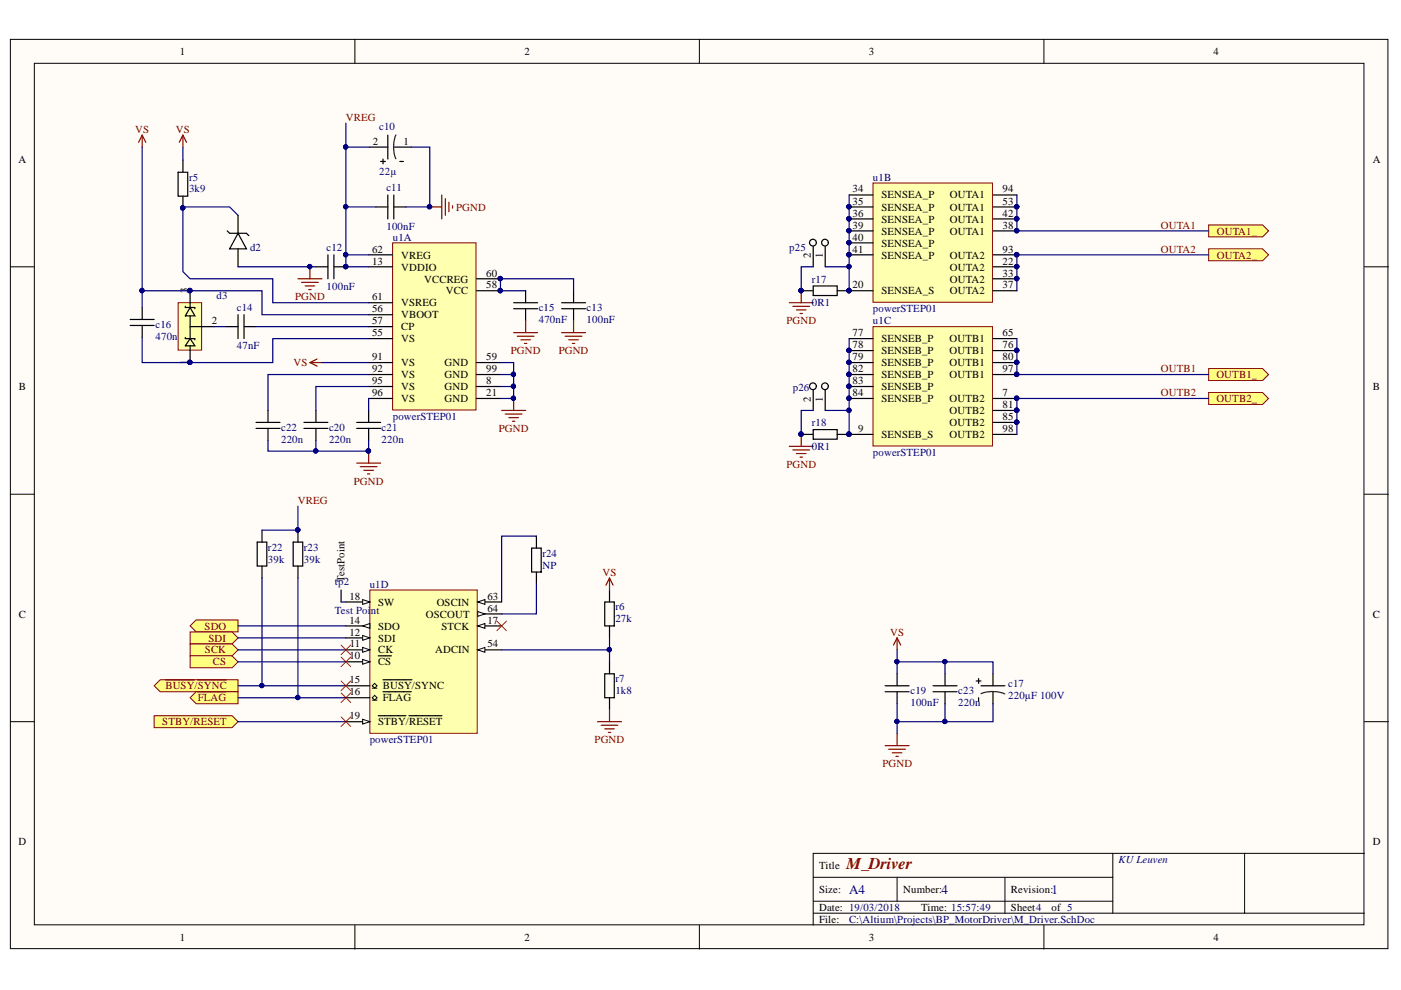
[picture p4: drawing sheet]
<svg xmlns="http://www.w3.org/2000/svg" width="297mm" height="210mm" viewBox="0 0 297 210" stroke-linecap="round" stroke-linejoin="round" font-family="sans-serif">
<g fill="#fffcf8" stroke="#000" stroke-width=".21">
<path d="M2.2 8.3h292.1v192.8h-292.1z"/>
<path d="M7.3 13.4h281.9v182.7h-281.9z"/>
</g>
<g fill="none" stroke="#000" stroke-width=".21">
<path d="M75.2 8.3v5.1M148.3 8.3v5.1M221.3 8.3v5.1M2.2 56.6h5.1M289.3 56.6h5.1M2.2 104.8h5.1M289.3 104.8h5.1M2.2 153h5.1M289.3 153h5.1M75.2 196.2v5M148.3 196.2v5M172.4 186h63.5"/>
<path d="M172.4 193.6h116.9M172.4 191.1h63.5M190.2 186v5.1M213.1 186v7.6M221.3 196.2v5M235.9 180.9v12.7M263.9 180.9h-91.5v15.3M289.3 180.9h-25.4v12.7"/>
</g>
<path d="M83.2 51.5h17.7v35.4h-17.7z" fill="#ffffb0" stroke="#800000" stroke-width=".21"/>
<g fill="none" stroke="#000" stroke-width=".25">
<path d="M78.2 54h5M78.2 56.6h5M101 59.1h5.1M78.2 76.9h5M78.2 79.4h5M78.2 64.2h5M78.2 69.3h5M78.2 66.7h5M78.2 71.8h5M101 76.9h5.1M101 79.4h5.1M101 61.6h5.1"/>
<path d="M78.2 81.9h5M78.2 84.5h5M101 81.9h5.1M101 84.5h5.1"/>
</g>
<g fill="#000080" stroke="#000080" stroke-width=".21">
<circle cx="106.1" cy="59.1" r=".46"/>
<circle cx="106.1" cy="61.6" r=".46"/>
</g>
<path d="M185.1 38.8h25.3v25.3h-25.3z" fill="#ffffb0" stroke="#800000" stroke-width=".21"/>
<g fill="none" stroke="#000" stroke-width=".25">
<path d="M180 49h5.1M180 46.4h5.1M180 43.9h5.1M180 41.3h5.1M180 54h5.1M180 51.5h5.1M210.5 49h5.1M210.5 46.4h5.1M210.5 43.9h5.1M210.5 41.3h5.1M210.5 54h5.1M210.5 56.6h5.1"/>
<path d="M210.5 59.1h5.1M180 61.6h5.1M210.5 61.6h5.1"/>
</g>
<g fill="#000080" stroke="#000080" stroke-width=".21">
<circle cx="215.6" cy="48.9" r=".46"/>
<circle cx="215.5" cy="46.4" r=".47"/>
<circle cx="215.6" cy="43.8" r=".46"/>
<circle cx="215.5" cy="54" r=".47"/>
<circle cx="215.6" cy="56.5" r=".46"/>
<circle cx="215.6" cy="59.1" r=".46"/>
<circle cx="180" cy="43.8" r=".46"/>
<circle cx="180" cy="46.4" r=".46"/>
<circle cx="180" cy="48.9" r=".46"/>
<circle cx="180" cy="51.4" r=".46"/>
<circle cx="180" cy="54" r=".46"/>
</g>
<path d="M185.1 69.3h25.3v25.3h-25.3z" fill="#ffffb0" stroke="#800000" stroke-width=".21"/>
<g fill="none" stroke="#000" stroke-width=".25">
<path d="M27.6 67.7h5.1M27.6 69h5.1M30.1 65.2v2.5M30.1 69v2.5M47.9 69.3h2.6M50.5 66.7v5.1M51.7 69.3h2.6M51.7 66.7v5.1M180 79.4h5.1M180 76.9h5.1M180 74.3h5.1M180 71.8h5.1"/>
<path d="M210.5 79.4h5.1M210.5 76.9h5.1M210.5 74.3h5.1M210.5 71.8h5.1M64.4 89.6h5.1M64.4 90.8h5.1M67 87v2.6M67 90.8v2.6M75.6 89.6h5.1M75.6 90.8h5.1M78.2 87v2.6M78.2 90.8v2.6"/>
<path d="M180 84.5h5.1M180 92.1h5.1M180 81.9h5.1M210.5 84.5h5.1M210.5 87h5.1M210.5 89.6h5.1M210.5 92.1h5.1"/>
</g>
<g fill="#000080" stroke="#000080" stroke-width=".21">
<circle cx="215.5" cy="79.4" r=".47"/>
<circle cx="215.6" cy="76.8" r=".46"/>
<circle cx="215.6" cy="74.3" r=".46"/>
<circle cx="215.6" cy="84.4" r=".46"/>
<circle cx="215.5" cy="87" r=".47"/>
<circle cx="215.6" cy="89.5" r=".46"/>
<circle cx="180" cy="74.3" r=".46"/>
<circle cx="180" cy="76.8" r=".46"/>
<circle cx="180" cy="79.4" r=".46"/>
<circle cx="180" cy="81.9" r=".46"/>
<circle cx="180" cy="84.4" r=".46"/>
<circle cx="108.9" cy="84.4" r=".46"/>
<circle cx="169.8" cy="92.1" r=".46"/>
</g>
<g fill="none" stroke="#800000" stroke-width=".25">
<path d="M30.1 28.7l-.7 1.5M30.1 28.7l.8 1.5M30.1 28.7v2.5M65.7 76.9l1.5 .7M65.7 76.9h2.6M67.2 76.1l-1.5 .8M167.3 64.2h5.1M168.1 64.9h3.6M168.9 65.7h2M169.6 66.5h.5M169.9 61.6v2.6M106.4 87h5"/>
<path d="M107.1 87.8h3.6M107.9 88.5h2M108.6 89.3h.6M108.9 84.5v2.5M167.3 94.6h5.1M168.1 95.4h3.6M168.9 96.2h2M169.6 96.9h.5M169.9 92.1v2.5M190.2 135.2v2.6M190.2 135.2l-.8 1.6M190.2 135.2l.8 1.6"/>
<path d="M187.7 158.1h5M188.4 158.9h3.6M189.2 159.6h2M190.2 155.6v2.5M189.9 160.4h.6"/>
</g>
<path d="M37.8 64.2h4.9v10h-4.9z" fill="#ffffb0" stroke="#800000" stroke-width=".21"/>
<g fill="none" stroke="#000" stroke-width=".25">
<path d="M37.8 36.5h2v5.1h-2zM38.8 34v2.5M78.4 31.2h3.8M80.7 34.2h1M81.2 33.7v1M82.2 28.7v5M83.5 31.2h3.8M84.8 34.2h.7M50.5 49.5l1.7 3.3h-3.5zM50.5 52.8v3.8M67 56.6h2.5M69.5 54v5.1"/>
<path d="M70.8 56.6h2.5M70.8 54v5.1M79.7 43.9h2.5M82.2 41.3v5.1M83.5 43.9h2.5M83.5 41.3v5.1M39.3 71.5v.3h2v.3M39.3 64.9v.3h2v.3M40.3 71.8l1 1.5h-2zM40.3 65.2l1 1.8h-2zM40.3 69.3h5.1M40.3 64.2v1"/>
<path d="M40.3 67v4.8M108.9 65.5h5.1M108.9 64.2h5.1M111.4 61.6v2.6M111.4 65.5v2.5M119.1 65.5h5M119.1 64.2h5M121.6 61.6v2.6M121.6 65.5v2.5M54.3 89.6h5.1M54.3 90.8h5.1M56.8 87v2.6"/>
<path d="M56.8 90.8v2.6M187.7 146.7h5M187.7 145.4h5M190.2 142.9v2.5M190.2 146.7v2.5M197.8 146.7h5.1M197.8 145.4h5.1M200.4 142.9v2.5M200.4 146.7v2.5"/>
</g>
<g fill="none" stroke="#800000" stroke-width=".25">
<path d="M63.2 59.1h5.1M63.9 59.9h3.6M65.7 56.6v2.5M91.1 43.9h2.6M93.7 41.3v5.1M94.4 42.1v3.6M95.2 42.9v2M95.9 43.6v.5M64.7 60.6h2M65.5 61.4h.5M108.9 70.5h5.1M109.7 71.3h3.5"/>
<path d="M110.4 72.1h2.1M111.2 72.8h.5M111.4 68v2.5M119.1 70.5h5M119.8 71.3h3.6M120.6 72.1h2M121.4 72.8h.5M121.6 68v2.5"/>
</g>
<g fill="#000080" stroke="#000080" stroke-width=".21">
<circle cx="65.7" cy="56.5" r=".46"/>
<circle cx="73.3" cy="56.5" r=".46"/>
<circle cx="91.1" cy="43.8" r=".46"/>
</g>
<path d="M83.9 28.6a6.7 6.7 0 0 0 0 5.1" fill="none" stroke="#172721" stroke-width=".25"/>
<path d="M78.4 125.1h22.8v30.4h-22.8z" fill="#ffffb0" stroke="#800000" stroke-width=".21"/>
<path d="M101.3 127.6h5.1" fill="none" stroke="#000" stroke-width=".25"/>
<path d="M101.3 127.6l1.5-.5v1z" fill="#fffcf8"/>
<path d="M101.3 127.6l1.5-.5v1z" fill="none" stroke="#000" stroke-width=".21"/>
<path d="M101.3 130.2h5.1" fill="none" stroke="#000" stroke-width=".25"/>
<path d="M101.3 129.7l1.5 .5-1.5 .5z" fill="#fffcf8"/>
<path d="M101.3 129.7l1.5 .5-1.5 .5z" fill="none" stroke="#000" stroke-width=".21"/>
<path d="M101.3 137.8h5.1" fill="none" stroke="#000" stroke-width=".25"/>
<path d="M101.3 137.8l1.5-.5v1z" fill="#fffcf8"/>
<path d="M101.3 137.8l1.5-.5v1z" fill="none" stroke="#000" stroke-width=".21"/>
<path d="M73.3 127.6h5.1" fill="none" stroke="#000" stroke-width=".25"/>
<path d="M76.9 127.1l1.5 .5-1.5 .5z" fill="#fffcf8"/>
<path d="M76.9 127.1l1.5 .5-1.5 .5z" fill="none" stroke="#000" stroke-width=".21"/>
<path d="M73.3 132.7h5.1" fill="none" stroke="#000" stroke-width=".25"/>
<path d="M76.9 132.7l1.5-.5v1z" fill="#fffcf8"/>
<path d="M76.9 132.7l1.5-.5v1z" fill="none" stroke="#000" stroke-width=".21"/>
<path d="M73.3 135.2h5.1" fill="none" stroke="#000" stroke-width=".25"/>
<path d="M76.9 134.7l1.5 .5-1.5 .6z" fill="#fffcf8"/>
<path d="M76.9 134.7l1.5 .5-1.5 .6z" fill="none" stroke="#000" stroke-width=".21"/>
<path d="M73.3 137.8h5.1" fill="none" stroke="#000" stroke-width=".25"/>
<path d="M76.9 137.3l1.5 .5-1.5 .5z" fill="#fffcf8"/>
<path d="M76.9 137.3l1.5 .5-1.5 .5z" fill="none" stroke="#000" stroke-width=".21"/>
<path d="M73.3 140.3h5.1" fill="none" stroke="#000" stroke-width=".25"/>
<path d="M76.9 139.8l1.5 .5-1.5 .5z" fill="#fffcf8"/>
<path d="M76.9 139.8l1.5 .5-1.5 .5zM78.9 145.4l.5-.5 .5 .5-.5 .5zM78.9 147.9l.5-.5 .5 .5-.5 .5zM78.9 145.9h1M78.9 148.4h1" fill="none" stroke="#000" stroke-width=".21"/>
<path d="M80.2 139.1h2.8M73.3 145.4h5.1M73.3 147.9h5.1M73.3 153h5.1M81.2 144.1h6.1M81.2 146.7h6" fill="none" stroke="#000" stroke-width=".25"/>
<path d="M76.9 152.5l1.5 .5-1.5 .5z" fill="#fffcf8"/>
<path d="M76.9 152.5l1.5 .5-1.5 .5z" fill="none" stroke="#000" stroke-width=".21"/>
<path d="M101.3 132.7h5.1M80.2 151.7h5.9M86.7 151.7h7" fill="none" stroke="#000" stroke-width=".25"/>
<path d="M101.3 132.7l1.5-.5v1z" fill="#fffcf8"/>
<path d="M101.3 132.7l1.5-.5v1z" fill="none" stroke="#000" stroke-width=".21"/>
<path d="M128.2 127.6h2v5.1h-2zM129.2 125.1v2.5M129.2 132.7v2.5M128.2 142.9h2v5h-2zM129.2 140.3v2.6M129.2 147.9v2.6" fill="none" stroke="#000" stroke-width=".25"/>
<path d="M129.2 122.6v2.5M129.2 122.6l-.7 1.5M129.2 122.6l.8 1.5M126.7 153h5.1M127.4 153.8h3.6M128.2 154.5h2M129 155.3h.5M129.2 150.5v2.5" fill="none" stroke="#800000" stroke-width=".25"/>
<g fill="#ffff80" stroke="#800000" stroke-width=".21">
<path d="M256.3 47.7h11.4l1.3 1.3-1.3 1.2h-11.4z" fill-rule="evenodd"/>
<path d="M256.3 52.8h11.4l1.3 1.2-1.3 1.3h-11.4z" fill-rule="evenodd"/>
<path d="M256.3 78.1h11.4l1.3 1.3-1.3 1.3h-11.4z" fill-rule="evenodd"/>
<path d="M256.3 83.2h11.4l1.3 1.3-1.3 1.3h-11.4z" fill-rule="evenodd"/>
<path d="M40.3 132.7l1.3-1.3h8.9v2.6h-8.9z" fill-rule="evenodd"/>
<path d="M40.3 134h8.9l1.3 1.2-1.3 1.3h-8.9z" fill-rule="evenodd"/>
<path d="M40.3 136.5h8.9l1.3 1.3-1.3 1.3h-8.9z" fill-rule="evenodd"/>
<path d="M40.3 139.1h8.9l1.3 1.2-1.3 1.3h-8.9z" fill-rule="evenodd"/>
<path d="M32.7 145.4l1.3-1.3h16.5v2.6h-16.5z" fill-rule="evenodd"/>
</g>
<path d="M35 144.1h6.2M41.8 144.1h6.1" fill="none" stroke="#800000" stroke-width=".25"/>
<path d="M40.3 147.9l1.3-1.2h8.9v2.5h-8.9z" fill-rule="evenodd" fill="#ffff80" stroke="#800000" stroke-width=".21"/>
<path d="M41.9 146.7h6" fill="none" stroke="#800000" stroke-width=".25"/>
<path d="M32.7 151.7h16.5l1.3 1.3-1.3 1.3h-16.5z" fill-rule="evenodd" fill="#ffff80" stroke="#800000" stroke-width=".21"/>
<g fill="none" stroke="#000" stroke-width=".25">
<path d="M172.4 60.6h5.1v2.1h-5.1zM169.9 92.1h2.5M172.4 91.1h5.1v2h-5.1zM172.4 81.9v5.1M175 81.9v5.1M177.5 92.1h2.5M54.5 114.9h2.1v5.1h-2.1zM55.6 112.4v2.5M62.2 114.9h2v5.1h-2zM63.2 112.4v2.5M112.7 116.2h2v5.1h-2zM113.7 113.7v2.5"/>
<path d="M55.6 120v2.6M63.2 120v2.6M72.3 125.1v2.5M113.7 121.3v2.5M207 144.4h1M207.5 143.9v1M207.5 147.9v.8M208 145.4h5.1M210.5 142.9v2.5M210.5 146.7v2.5"/>
</g>
<g fill="#000080" stroke="#000080" stroke-width=".21">
<circle cx="63.1" cy="112.4" r=".46"/>
<circle cx="169.8" cy="92.1" r=".46"/>
<circle cx="78.1" cy="95.6" r=".46"/>
</g>
<path d="M38.8 28.7l-.8 1.5M38.8 28.7l.7 1.5M38.8 28.7v2.5M75.6 98.2h5.1M76.4 99h3.5M77.1 99.7h2.1M78.2 95.7v2.5M77.9 100.5h.5" fill="none" stroke="#800000" stroke-width=".25"/>
<path d="M208 147.1a6.7 6.7 0 0 1 5 0" fill="none" stroke="#172721" stroke-width=".25"/>
<path d="M72.3 139.3l2.1 2M72.3 136.8l2.1 2M74.4 139.3l-2.1 2M74.4 136.8l-2.1 2M105.3 131.7l2.1 2M107.4 131.7l-2.1 2M72.3 144.4l2.1 2M72.3 146.9l2.1 2.1M72.3 152l2.1 2M74.4 144.4l-2.1 2M74.4 146.9l-2.1 2.1M74.4 152l-2.1 2" fill="none" stroke="#f00" stroke-width=".21"/>
<g fill="#fffcf8" stroke="#000" stroke-width=".25">
<circle cx="172.4" cy="81.9" r=".72"/>
<circle cx="174.9" cy="81.9" r=".71"/>
</g>
<path d="M172.4 51.5v5.1M175 51.5v5.1" fill="none" stroke="#000" stroke-width=".25"/>
<g fill="#fffcf8" stroke="#000" stroke-width=".25">
<circle cx="172.4" cy="51.4" r=".72"/>
<circle cx="174.9" cy="51.4" r=".71"/>
</g>
<g fill="none" stroke="#000080" stroke-width=".25">
<path d="M30.1 31.2v30.4M38.8 31.2v2.8M73.3 26.1v17.8M73.3 31.2h5.1M87.3 31.2h3.8v12.7h-5.1M50.5 45.7l-1.8-1.8h-9.7l-.2 .2v13.5l1.5 1.5h17.5v5.1h20.4M50.5 56.6h16.5M73.3 54h4.9M79.7 43.9h-6.4v12.7h4.9M172.4 56.6h-2.5v5M175 56.6h5M180 41.3v20.3"/>
<path d="M215.6 41.3v7.7h40.7M256.3 54h-40.7v7.6M30.1 65.2v-3.6h25.5v5.1h22.6M30.1 71.5v5.4h27.7v-5.1h20.4M45.4 69.3h2.5M54.3 69.3h23.9M68.3 76.9h9.9M78.2 79.4h-21.4v7.6M106.1 76.9h2.8v7.6h-2.8M106.1 79.4h2.8M111.4 61.6h-5.3v-2.5h15.5v2.5M180 71.8v20.3"/>
<path d="M215.6 71.8v7.6h40.7M56.8 93.4v2.3h21.4v-2.3M67 93.4v2.3M78.2 81.9h-11.2v5.1M78.2 84.5v2.5M106.1 81.9h2.8M172.4 87h-2.5v5.1M175 87h5M256.3 84.5h-40.7v7.6M63.2 107.3v5.1h-7.6M113.7 113.7h-7.3v13.9M50.5 137.8h22.8"/>
<path d="M50.5 132.7h22.8M50.5 135.2h22.8M55.6 122.6v22.8M63.2 122.6v25.3M72.3 127.6h1M106.4 137.8h22.8M113.7 123.8v6.4h-7.3M129.2 135.2v5.1M190.2 137.8v5.1M50.5 145.4h22.8M50.5 147.9h22.8M50.5 153h22.8"/>
<path d="M50.5 140.3h22.8M190.2 140.3h10.2M190.2 149.2v3.8M200.4 142.9v-2.6h10.1v2.6M200.4 149.2v3.8h10.1v-3.8M200.4 153h-10.2v2.6"/>
</g>
<g fill="#000080" stroke="#000080" stroke-width=".21">
<circle cx="215.6" cy="74.3" r=".46"/>
<circle cx="215.6" cy="76.8" r=".46"/>
<circle cx="215.5" cy="79.4" r=".47"/>
<circle cx="30.1" cy="61.6" r=".46"/>
<circle cx="106.1" cy="61.6" r=".46"/>
<circle cx="106.1" cy="59.1" r=".46"/>
<circle cx="91.1" cy="43.8" r=".46"/>
<circle cx="129.2" cy="137.7" r=".46"/>
<circle cx="65.7" cy="56.5" r=".46"/>
<circle cx="73.3" cy="56.5" r=".46"/>
<circle cx="73.3" cy="54" r=".46"/>
<circle cx="73.3" cy="43.8" r=".46"/>
<circle cx="73.3" cy="31.2" r=".46"/>
<circle cx="55.5" cy="145.3" r=".46"/>
<circle cx="63.1" cy="112.4" r=".46"/>
<circle cx="63.1" cy="147.9" r=".46"/>
<circle cx="215.6" cy="89.5" r=".46"/>
<circle cx="215.5" cy="87" r=".47"/>
<circle cx="215.6" cy="84.4" r=".46"/>
<circle cx="215.6" cy="59.1" r=".46"/>
<circle cx="215.6" cy="56.5" r=".46"/>
<circle cx="215.5" cy="54" r=".47"/>
<circle cx="215.6" cy="48.9" r=".46"/>
<circle cx="215.5" cy="46.4" r=".47"/>
<circle cx="215.6" cy="43.8" r=".46"/>
<circle cx="180" cy="74.3" r=".46"/>
<circle cx="180" cy="76.8" r=".46"/>
<circle cx="180" cy="79.4" r=".46"/>
<circle cx="180" cy="81.9" r=".46"/>
<circle cx="180" cy="84.4" r=".46"/>
<circle cx="180" cy="87" r=".46"/>
<circle cx="180" cy="43.8" r=".46"/>
<circle cx="180" cy="46.4" r=".46"/>
<circle cx="180" cy="48.9" r=".46"/>
<circle cx="180" cy="51.4" r=".46"/>
<circle cx="180" cy="54" r=".46"/>
<circle cx="180" cy="56.5" r=".46"/>
<circle cx="108.8" cy="79.4" r=".46"/>
<circle cx="108.9" cy="81.9" r=".46"/>
<circle cx="108.9" cy="84.4" r=".46"/>
<circle cx="190.2" cy="140.3" r=".46"/>
<circle cx="200.3" cy="140.3" r=".46"/>
<circle cx="200.3" cy="153" r=".46"/>
<circle cx="190.2" cy="153" r=".46"/>
<circle cx="78.1" cy="95.6" r=".46"/>
<circle cx="66.9" cy="95.6" r=".46"/>
<circle cx="169.8" cy="92.1" r=".46"/>
</g>
<text font-size="4.9" x="49.4" y="48.6">PId201</text>
<g font-size="3.5" fill="#000080">
<text x="37.7" y="43.4">PIr502</text>
<text x="39.5" y="63.5">PId303</text>
<text x="39.5" y="76.2">PId301</text>
</g>
<text font-size="3.5" fill="#800000" x="179.5" y="184.3">M_Driver</text>
<g font-size="2.8" fill="#000080">
<text x="180" y="189.5">A4</text>
<text x="199.6" y="189.5">4</text>
<text x="223" y="189.5">1</text>
</g>
<g font-size="2.3">
<text x="38.1" y="11.7">1</text>
<text x="111.2" y="11.7">2</text>
<text x="184.2" y="11.7">3</text>
<text x="257.3" y="11.7">4</text>
<text x="3.9" y="34.5">A</text>
<text x="79.1" y="30.7">2</text>
<text x="85.6" y="30.7">1</text>
<text x="291" y="34.5">A</text>
<text x="180.8" y="40.8">34</text>
<text x="212.6" y="40.8">94</text>
<text x="180.8" y="43.4">35</text>
<text x="180.8" y="46">36</text>
<text x="186.9" y="42.1">SENSEA_P</text>
<text x="186.9" y="44.7">SENSEA_P</text>
<text x="186.9" y="47.2">SENSEA_P</text>
<text x="201.4" y="47.2">OUTA1</text>
<text x="201.4" y="44.7">OUTA1</text>
<text x="201.4" y="42.1">OUTA1</text>
<text x="212.6" y="46">42</text>
<text x="212.6" y="43.4">53</text>
<text x="78.9" y="53.6">62</text>
<text x="180.8" y="48.5">39</text>
<text x="180.8" y="51">40</text>
<text x="180.8" y="53.6">41</text>
<text x="186.9" y="49.8">SENSEA_P</text>
<text x="186.9" y="52.3">SENSEA_P</text>
<text x="201.4" y="49.8">OUTA1</text>
<text x="212.6" y="48.5">38</text>
<text x="212.6" y="53.6">93</text>
<text x="78.9" y="56.1">13</text>
<text x="85.1" y="54.8">VREG</text>
<text x="85.1" y="57.4">VDDIO</text>
<text x="90" y="59.9">VCCREG</text>
<text x="103.1" y="58.6">60</text>
<text x="171.9" y="54.7" transform="rotate(-90 171.9 54.7)">2</text>
<text x="174.4" y="54.7" transform="rotate(-90 174.4 54.7)">1</text>
<text x="186.9" y="54.8">SENSEA_P</text>
<text x="201.4" y="54.8">OUTA2</text>
<text x="201.4" y="57.4">OUTA2</text>
<text x="201.4" y="59.9">OUTA2</text>
<text x="212.6" y="56.1">22</text>
<text x="212.6" y="58.6">33</text>
<text x="39.8" y="62.2" transform="rotate(-90 39.8 62.2)">3</text>
<text x="78.9" y="63.7">61</text>
<text x="85.1" y="65">VSREG</text>
<text x="94.5" y="62.4">VCC</text>
<text x="103.1" y="61.2">58</text>
<text x="180.8" y="61.2">20</text>
<text x="186.9" y="62.4">SENSEA_S</text>
<text x="201.4" y="62.4">OUTA2</text>
<text x="212.6" y="61.2">37</text>
<text x="44.9" y="68.8">2</text>
<text x="78.9" y="68.8">57</text>
<text x="78.9" y="66.2">56</text>
<text x="78.9" y="71.3">55</text>
<text x="85.1" y="70">CP</text>
<text x="85.1" y="67.5">VBOOT</text>
<text x="180.8" y="71.3">77</text>
<text x="212.6" y="71.3">65</text>
<text x="39.8" y="77.5" transform="rotate(-90 39.8 77.5)">1</text>
<text x="78.9" y="76.4">91</text>
<text x="85.1" y="77.6">VS</text>
<text x="85.1" y="72.6">VS</text>
<text x="94.3" y="77.6">GND</text>
<text x="103.1" y="76.4">59</text>
<text x="180.8" y="73.8">78</text>
<text x="180.8" y="76.4">79</text>
<text x="186.9" y="72.6">SENSEB_P</text>
<text x="186.9" y="75.1">SENSEB_P</text>
<text x="186.9" y="77.6">SENSEB_P</text>
<text x="201.3" y="77.6">OUTB1</text>
<text x="201.3" y="75.1">OUTB1</text>
<text x="201.3" y="72.6">OUTB1</text>
<text x="212.6" y="76.4">80</text>
<text x="212.6" y="73.8">76</text>
<text x="4" y="82.7">B</text>
<text x="78.9" y="81.4">95</text>
<text x="78.9" y="84">96</text>
<text x="78.9" y="78.9">92</text>
<text x="85.1" y="82.7">VS</text>
<text x="85.1" y="80.2">VS</text>
<text x="94.3" y="82.7">GND</text>
<text x="94.3" y="80.2">GND</text>
<text x="103.1" y="81.4">8</text>
<text x="103.1" y="84">21</text>
<text x="103.1" y="78.9">99</text>
<text x="180.8" y="78.9">82</text>
<text x="180.8" y="81.4">83</text>
<text x="180.8" y="84">84</text>
<text x="186.9" y="80.2">SENSEB_P</text>
<text x="186.9" y="82.7">SENSEB_P</text>
<text x="201.3" y="80.2">OUTB1</text>
<text x="212.6" y="78.9">97</text>
<text x="212.6" y="84">7</text>
<text x="291" y="82.7">B</text>
<text x="85.1" y="85.2">VS</text>
<text x="94.3" y="85.2">GND</text>
<text x="171.9" y="85.2" transform="rotate(-90 171.9 85.2)">2</text>
<text x="174.4" y="85.2" transform="rotate(-90 174.4 85.2)">1</text>
<text x="186.9" y="85.2">SENSEB_P</text>
<text x="201.3" y="85.2">OUTB2</text>
<text x="201.3" y="87.8">OUTB2</text>
<text x="212.6" y="86.5">81</text>
<text x="212.6" y="89">85</text>
<text x="182" y="91.6">9</text>
<text x="186.9" y="92.8">SENSEB_S</text>
<text x="201.3" y="90.3">OUTB2</text>
<text x="201.3" y="92.8">OUTB2</text>
<text x="212.6" y="91.6">98</text>
<text x="73.1" y="123.3" transform="rotate(-90 73.1 123.3)">TestPoint</text>
<text x="4" y="130.9">C</text>
<text x="74.1" y="127.1">18</text>
<text x="80.2" y="128.4">SW</text>
<text x="90.3" y="130.9">OSCOUT</text>
<text x="92.6" y="128.4">OSCIN</text>
<text x="103.3" y="127.1">63</text>
<text x="103.3" y="129.7">64</text>
<text x="291" y="130.9">C</text>
<text x="74.1" y="132.2">14</text>
<text x="74.1" y="134.7">12</text>
<text x="74.2" y="137.3">11</text>
<text x="80.2" y="133.5">SDO</text>
<text x="80.2" y="136">SDI</text>
<text x="93.6" y="133.5">STCK</text>
<text x="103.3" y="137.3">54</text>
<text x="103.3" y="132.2">17</text>
<text x="74.1" y="139.8">10</text>
<text x="80.2" y="138.6">CK</text>
<text x="80.2" y="141.1">CS</text>
<text x="92.2" y="138.6">ADCIN</text>
<text x="74.1" y="144.9">15</text>
<text x="74.1" y="147.4">16</text>
<text x="81.2" y="146.2">BUSY/SYNC</text>
<text x="81.2" y="148.7">FLAG</text>
<text x="74.1" y="152.5">19</text>
<text x="80.2" y="153.8">STBY/RESET</text>
<text x="3.9" y="179.2">D</text>
<text x="291" y="179.2">D</text>
<text x="173.7" y="184.3">Title</text>
<text x="173.7" y="189.3">Size:</text>
<text x="191.5" y="189.3">Number:</text>
<text x="214.3" y="189.3">Revision:</text>
<text x="173.7" y="193.1">Date: 19/03/2018</text>
<text x="173.7" y="195.7">File:</text>
<text x="195.3" y="193.1">Time: 15:57:49</text>
<text x="214.3" y="193.1">Sheet4</text>
<text x="223" y="193.1">of 5</text>
<text x="38.1" y="199.5">1</text>
<text x="111.2" y="199.5">2</text>
<text x="184.2" y="199.5">3</text>
<text x="257.3" y="199.5">4</text>
</g>
<g font-size="2.3" fill="#800000">
<text x="28.7" y="28.1">VS</text>
<text x="37.3" y="28.1">VS</text>
<text x="73.3" y="25.6">VREG</text>
<text x="96.7" y="44.7">PGND</text>
<text x="246.1" y="48.5">OUTA1</text>
<text x="246.1" y="53.6">OUTA2</text>
<text x="258" y="49.8">OUTA1_</text>
<text x="258" y="54.8">OUTA2_</text>
<text x="62.6" y="63.7">PGND</text>
<text x="166.7" y="68.8">PGND</text>
<text x="62.2" y="77.6">VS</text>
<text x="108.3" y="75.1">PGND</text>
<text x="118.5" y="75.1">PGND</text>
<text x="246.1" y="78.9">OUTB1</text>
<text x="246.1" y="84">OUTB2</text>
<text x="257.9" y="80.2">OUTB1_</text>
<text x="257.9" y="85.2">OUTB2_</text>
<text x="105.8" y="91.6">PGND</text>
<text x="166.7" y="99.2">PGND</text>
<text x="63.2" y="106.9">VREG</text>
<text x="75" y="102.7">PGND</text>
<text x="127.8" y="122.1">VS</text>
<text x="43.4" y="133.5">SDO</text>
<text x="44.2" y="136">SDI</text>
<text x="188.7" y="134.7">VS</text>
<text x="43.5" y="138.6">SCK</text>
<text x="45.2" y="141.1">CS</text>
<text x="35.1" y="146.2">BUSY/SYNC</text>
<text x="41.9" y="148.7">FLAG</text>
<text x="34.4" y="153.8">STBY/RESET</text>
<text x="126.1" y="157.6">PGND</text>
<text x="187.1" y="162.6">PGND</text>
</g>
<g font-size="2.3" fill="#000080">
<text x="80.4" y="27.5">c10</text>
<text x="40.1" y="38.3">r5</text>
<text x="40.1" y="40.8">3k9</text>
<text x="80.4" y="37">22µ</text>
<text x="81.9" y="40.6">c11</text>
<text x="185.1" y="38.3">u1B</text>
<text x="53" y="53.3">d2</text>
<text x="69.2" y="53.3">c12</text>
<text x="81.9" y="48.7">100nF</text>
<text x="83.3" y="51">u1A</text>
<text x="167.3" y="53.3">p25</text>
<text x="172.2" y="59.9">r17</text>
<text x="45.9" y="63.4">d3</text>
<text x="50.2" y="66">c14</text>
<text x="69.2" y="61.4">100nF</text>
<text x="114.2" y="66">c15</text>
<text x="124.4" y="66">c13</text>
<text x="172.2" y="65">0R1</text>
<text x="33" y="69.5">c16</text>
<text x="114.2" y="68.5">470nF</text>
<text x="124.4" y="68.5">100nF</text>
<text x="185.1" y="66.2">powerSTEP01</text>
<text x="185.1" y="68.8">u1C</text>
<text x="33" y="72.1">470n</text>
<text x="50.2" y="74.1">47nF</text>
<text x="168.1" y="83">p26</text>
<text x="83.3" y="89">powerSTEP01</text>
<text x="59.6" y="91.3">c22</text>
<text x="59.6" y="93.9">220n</text>
<text x="69.8" y="91.3">c20</text>
<text x="69.8" y="93.9">220n</text>
<text x="80.9" y="91.3">c21</text>
<text x="80.9" y="93.9">220n</text>
<text x="172.2" y="90.3">r18</text>
<text x="172.2" y="95.4">0R1</text>
<text x="185.1" y="96.6">powerSTEP01</text>
<text x="56.8" y="116.8">r22</text>
<text x="56.8" y="119.3">39k</text>
<text x="64.4" y="116.8">r23</text>
<text x="64.4" y="119.3">39k</text>
<text x="115" y="118">r24</text>
<text x="71" y="124.1">tp2</text>
<text x="78.4" y="124.6">u1D</text>
<text x="115" y="120.6">NP</text>
<text x="71" y="130.2">Test Poi</text>
<text x="78.6" y="130.2">nt</text>
<text x="130.5" y="129.4">r6</text>
<text x="130.5" y="132">27k</text>
<text x="130.5" y="144.6">r7</text>
<text x="130.5" y="147.2">1k8</text>
<text x="193" y="147.2">c19</text>
<text x="193" y="149.7">100nF</text>
<text x="203.2" y="147.2">c23</text>
<text x="203.2" y="149.7">220n</text>
<text x="213.8" y="145.6">c17</text>
<text x="213.8" y="148.2">220µF 100V</text>
<text x="78.4" y="157.6">powerSTEP01</text>
<text x="237.2" y="183">KU Leuven</text>
<text x="180" y="195.7">C:\Altium\Projects\BP_MotorDriver\M_Driver.SchDoc</text>
</g>
<g font-size="1.8" fill="#000080">
<text x="169.3" y="61.9">PIr1701</text>
<text x="177.1" y="61.9">PIr1702</text>
</g>
<text font-size="1.4" fill="#000080" x="177.1" y="92.3">PIr1802</text>
</svg>
